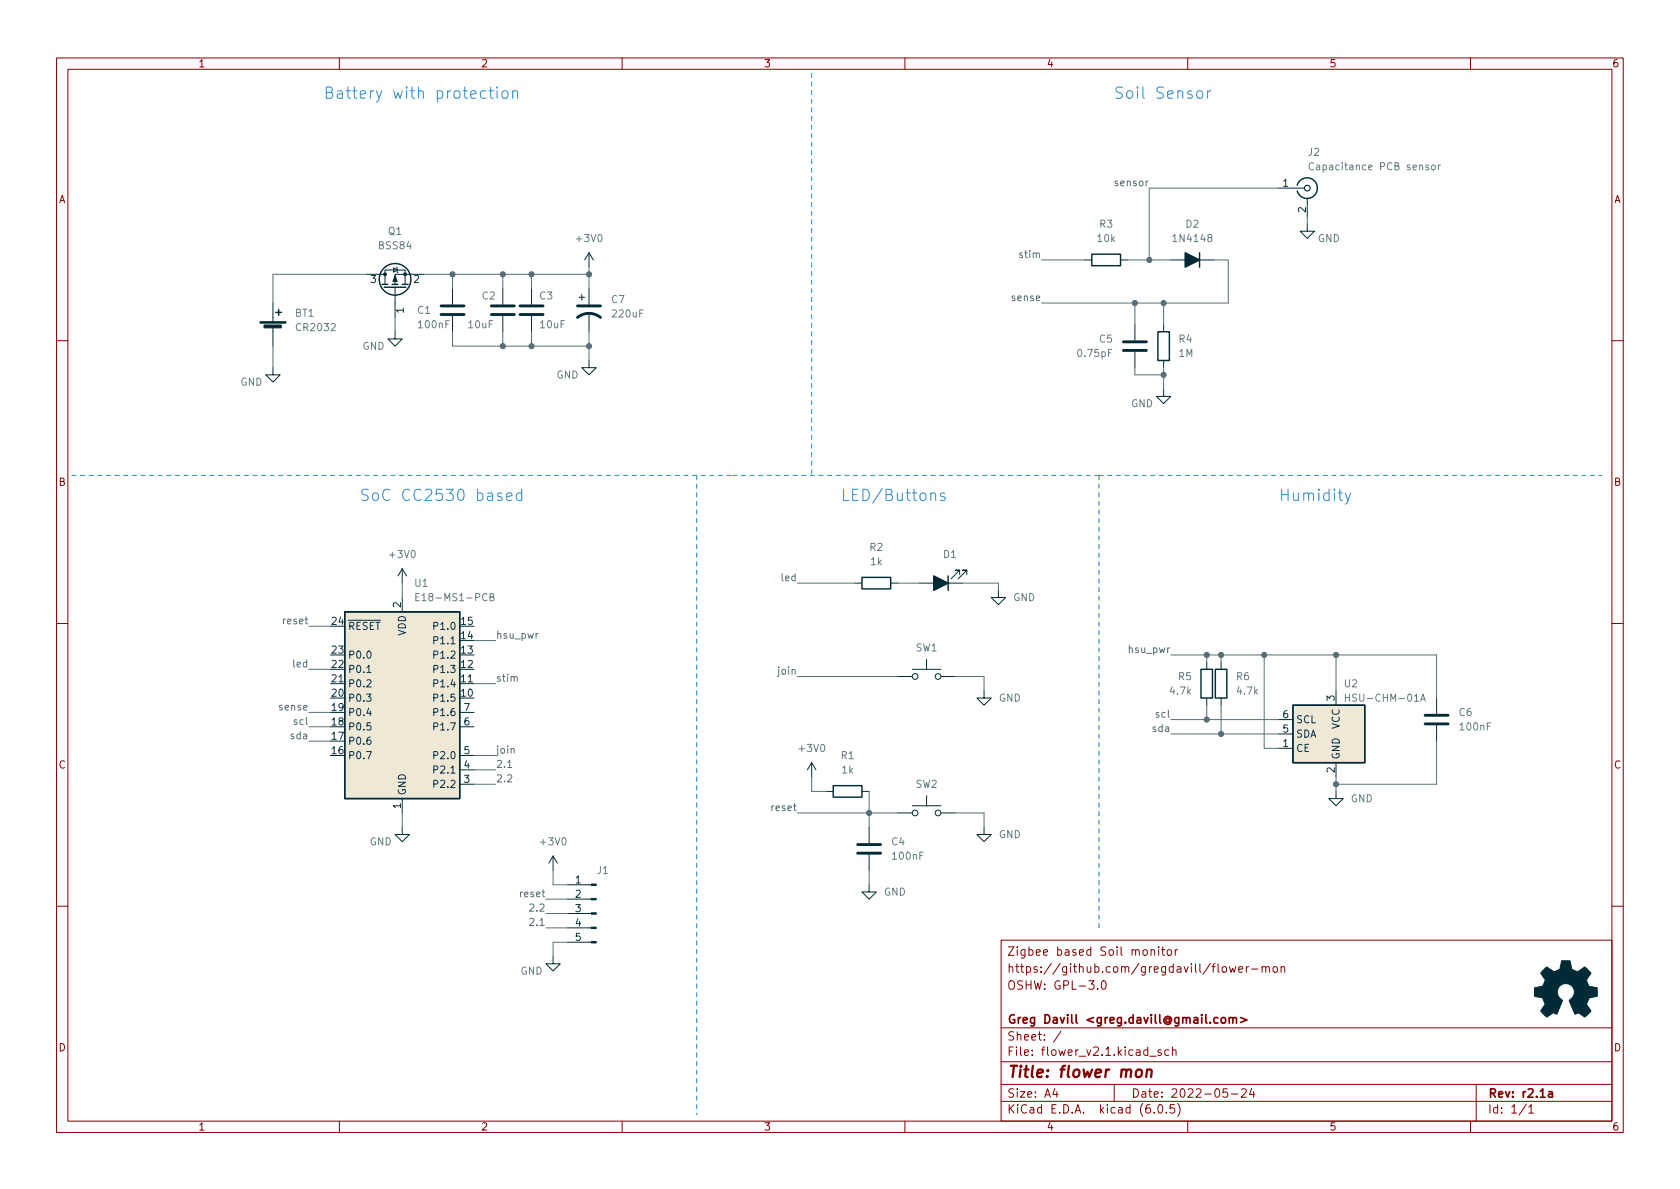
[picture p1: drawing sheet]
<svg xmlns="http://www.w3.org/2000/svg" width="297mm" height="210mm" viewBox="0 0 297 210" stroke-linecap="round" stroke-linejoin="round" font-family="sans-serif">
<g fill="none" stroke="#840000" stroke-width=".18">
<path d="M10 10.2h277v190.1h-277zM12 12.2h273v186.1h-273zM60 10.2v2M110 10.2v2M160 10.2v2M210 10.2v2M260 10.2v2M10 60.2h2M285 60.2h2M10 110.2h2M285 110.2h2M10 160.2h2"/>
<path d="M177 166.3h108v32h-108zM194.1 174.8v.1M194.9 173.6l.2-.2a.81 .81 0 0 1 .6 .7 .81 .81 0 0 1-.3 .8h-.2a.81 .81 0 0 1-.3-1.3zM203.5 168.1l.2-.2 .4 .1v.9M203.5 167.9v1M204.9 167.4v.2M204.9 167.9v1M205.4 167.9h.5M205.6 167.4v1.3l.3 .2M206.5 168l.4-.1 .2 .3v.4l-.2 .3h-.4l-.1-.3v-.4zM207.8 167.9v1M208.2 167.9l-.3 .1-.1 .2"/>
<path d="M215.4 170.4v1.3l.2 .2M216.1 171.1l.3-.2 .4 .2 .1 .5-.2 .3h-.3l-.3-.1zM217.4 170.9l.2 1 .3-.7 .3 .7 .3-1M219 171.4l.7-.1-.1-.3-.4-.1-.2 .2 .1 .8h.5M220.4 170.9v1M220.8 170.9l-.3 .1-.1 .2M221.3 171.4h1.1M223.1 171.1l.3-.2 .3 .1 .1 .9M223.1 170.9v1M223.8 171.1l.2-.2 .4 .1v.9M225.2 171l.4-.1 .3 .3v.4l-.3 .3h-.4l-.1-.3v-.4zM226.5 171.1l.2-.2 .4 .1v.9"/>
<path d="M226.5 170.9v1M285 160.2h2M60 198.3v2M110 198.3v2M160 198.3v2M177 194.8h108M177 191.8h108M177 187.8h108M177 181.8h108M186.5 192.5l-.4 1h1M186.9 193v1M187.6 182.4l-1.3 1.9"/>
<path d="M197 191.8v3M203.3 186.8h1.1M204.1 196.7v.1M204.9 195.4l.2-.1a.81 .81 0 0 1 .6 .7 .81 .81 0 0 1-.3 .8h-.2a.81 .81 0 0 1-.6-.6 .81 .81 0 0 1 .3-.8zM205.3 185.7l-.4-.1-.2 .2 .1 .3 .5 .1v.4h-.6M206.2 196.7v.1M206.6 185.7l-.4-.1-.3 .3v.4l.2 .3h.5M207.3 185.8l.2-.2 .4 .1v.9M207.3 185.1v1.5M207.6 195.3h-.7v.7l.2-.1 .5 .1 .1 .2-.1 .5-.2 .1-.5-.1M208.2 195.1a1.72 1.72 0 0 1 0 2.3M210 198.3v2"/>
<path d="M217 192.5h-.7l-.1 .7 .2-.1 .5 .1 .2 .2-.1 .5-.2 .1-.6-.1M217.7 193.5h1.2M219.5 192.7l.6-.2 .2 .2 .1 .3-1 1h1M221.3 192.5l-.4 1h1M221.6 193v1M260 198.3v2M261 191.8v6.5M269.9 195.3l-1.3 1.9M270.3 195.8l.4-.5v1.5M270.3 196.8h.9"/>
</g>
<path d="M217.3 179.9v1M219.3 179.9l1.2 .5-1.2 .4M216 180.1l.2-.2 .4 .2 .1 .5-.1 .3h-.4l-.2-.1zM217.3 180.1l.3-.2 .3 .1 .1 .9M218 180.1l.2-.2 .4 .1v.9M273.8 193.1h.6l.1 .9M274.5 193.4l-.5 .1a.29 .29 0 0 0-.2 .2 .29 .29 0 0 0 .2 .3h.5" fill="none" stroke="#840000" stroke-width=".3"/>
<path d="M201 189.3a.52 .52 0 0 1 .5-.2 .52 .52 0 0 1 .4 .4l-.1 .6a.55 .55 0 0 1-.5 .4 .55 .55 0 0 1-.5-.4zM202.8 189.3a.49 .49 0 0 1 .8 .1l-.1 1.1M202.8 189.1l-.1 1.4" fill="none" stroke="#840000" stroke-width=".4"/>
<g fill="none" stroke="#002b36" stroke-width=".18">
<path d="M226.1 33.3h4.5M231.1 39.6v1.3h1.3l-1.3 1.3-1.2-1.3h1.2M231.1 35v3.3M48.3 53.6v3.3M48.3 57.9v3.3M64.8 48.5h3.3M68.1 50.3v-2.6h3.5v2.6M69.6 47.4l.6 .3-.6 .4zM69.8 58.7v1.2h-1.2l1.2 1.3 1.3-1.3h-1.3M69.8 50.8v5.3M70.1 47.2l.1 .2v.7l.2 .2M74.9 48.5h-5.1v1.8"/>
<path d="M80 51v2.8M80 55.9v2.8M88.9 51v2.8M88.9 55.9v2.8M94 51v2.8M94 55.9v2.8M102.4 52.6h1M102.9 52.1v1M104.1 44.7l-.7 1.3M104.1 44.7v2.5M104.1 51v2.8M104.1 55.4v3.3"/>
<path d="M104.1 44.7l.8 1.3M191.8 46h1.2M198.1 46h1.3M200.7 57.4v2.8M205.7 57.4v1.3M207 46h7.6M48.3 65v1.3h-1.3l1.3 1.3 1.2-1.3h-1.2M104.1 63.7v1.3h-1.2l1.2 1.3 1.3-1.3h-1.3M200.7 62.2v2.8M205.7 68.8v1.3h-1.2l1.2 1.3 1.3-1.3h-1.3M205.7 63.7v1.3M71.1 100.6l-.7 1.2"/>
<path d="M71.1 100.6v2.5M71.1 105.7v2.5M71.1 100.6l.8 1.2M151.1 103.1h1.3M157.5 103.1h1.2M158.7 119.6h2.6M161.3 118.4h5.1M162.6 103.1h7.6M163.8 116.6v1.8M166.4 119.6h2.5M169.7 101.6v-.8h-.8h.8l-1.6 1.6M170.9 101.6v-.8h-.7h.7l-1.5 1.6"/>
<path d="M176.5 104.4v1.3h-1.2l1.2 1.2 1.3-1.2h-1.3M213.4 117.1v1.3M215.9 117.1v1.3M58.4 120.9h2.6M81.3 120.9h2.5M81.3 138.7h2.5M81.3 136.1h2.5M81.3 133.6h2.5M81.3 128.5h2.5M81.3 126h2.5M143.5 134.9l-.8 1.2M143.5 134.9v2.5"/>
<path d="M143.5 134.9l.8 1.2M146 139.9h1.3M152.4 139.9h1.3M174 122.2v1.2h-1.3l1.3 1.3 1.3-1.3h-1.3M213.4 123.4v1.3M215.9 123.4v1.3M226.1 132.3h2.5M226.1 129.8h2.5M226.1 127.2h2.5M236.2 139.9v1.3h-1.3l1.3 1.3 1.3-1.3h-1.3M236.2 122.2v2.5M236.2 134.9v2.5"/>
<path d="M254 123.4v2.8M254 128.3v2.8M71.1 146.3v1.3h-1.3l1.3 1.2 1.3-1.2h-1.3M71.1 141.2v2.6M97.8 151.4l-.8 1.2M97.8 151.4v2.5M97.8 151.4l.8 1.2M100.3 159h4.2M100.3 156.5h4.2M153.7 156.5v1.2h-1.3l1.3 1.3 1.2-1.3h-1.2M153.7 146.3v2.8M153.7 151.1v2.8"/>
<path d="M158.7 143.8h2.6M161.3 142.5h5.1M163.8 140.7v1.8M166.4 143.8h2.5M174 146.3v1.3h-1.3l1.3 1.2 1.3-1.2h-1.3M97.8 169.2v1.2h-1.3l1.3 1.3 1.3-1.3h-1.3M100.3 166.6h4.2M100.3 164.1h4.2M100.3 161.5h4.2"/>
<circle cx="161.8" cy="119.6" r=".51"/>
<circle cx="165.9" cy="119.6" r=".51"/>
<circle cx="161.8" cy="143.8" r=".51"/>
<circle cx="165.9" cy="143.8" r=".51"/>
</g>
<g fill="none" stroke="#002b36" stroke-width=".25">
<path d="M229.4 32.8a1.81 1.81 0 0 1 2.8-1 1.81 1.81 0 0 1 0 2.9 1.81 1.81 0 0 1-2.8-.9M48.8 55.2h1M49.3 54.7v1M67.6 50.3h1M67.9 50.8h3.9M69.3 50.3h1.1M71.1 50.3h1M193 45h5.1v2h-5.1zM204.7 58.7h2.1v5h-2.1zM212.1 44.7v2.5M61 108.2h20.3v33h-20.3zM152.4 102.1h5.1v2h-5.1z"/>
<path d="M167.6 101.8v2.6M212.3 118.4h2.1v5h-2.1zM214.9 118.4h2v5h-2zM147.3 138.9h5.1v2.1h-5.1zM228.6 124.7h12.7v10.2h-12.7z"/>
<circle cx="69.8" cy="49.4" r="2.79"/>
</g>
<g fill="#002b36" stroke="#002b36" stroke-width=".18">
<path d="M46 56.9h4.5v.2h-4.5z"/>
<path d="M46.7 57.5h3v.5h-3z"/>
<path d="M69.8 48.8l.4 1h-.7z"/>
<path d="M272.9 171.5l.6-.5 .9 .6a.62 .62 0 0 0 1 0l.2-.1a1.62 1.62 0 0 0 .4-1.4l.1-.2h1.5l.2 .8a.74 .74 0 0 0 .6 .9l.5 .3 1.3-.9 1.1 1-.4 .7a.75 .75 0 0 0-.2 1.2l.2 .5 1.5 .3v1.5l-1.4 .2-.1 .2a1.23 1.23 0 0 0-.3 1.2l.7 1-.1 .1-1 1-.8-.6a.54 .54 0 0 0-.9 0l-1-2.3a2.33 2.33 0 0 0 .8-1.9 1.54 1.54 0 0 0-2.5-.8 1.54 1.54 0 0 0 .5 2.6l-1.1 2.4a.69 .69 0 0 0-1.1 .2l-.6 .4-1.1-1.1 .8-1.2-.2-.5a.71 .71 0 0 0-.9-.8l-.8-.2v-1.4l.5-.1a1.11 1.11 0 0 0 1.2-.7 .72 .72 0 0 0-.2-1.2l-.4-.6z"/>
<path d="M104.5 166.5h.9v.2h-.9z"/>
<path d="M104.5 164h.9v.2h-.9z"/>
<path d="M104.5 161.4h.9v.3h-.9z"/>
<path d="M104.5 158.9h.9v.2h-.9z"/>
<path d="M104.5 156.3h.9v.3h-.9z"/>
<circle cx="71.6" cy="48.5" r=".25"/>
<circle cx="68.1" cy="48.5" r=".25"/>
</g>
<g fill="none" stroke="#002b36" stroke-width=".51">
<path d="M78 55.6h4M78 54.1h4M86.9 55.6h4M86.9 54.1h4M91.9 55.6h4.1M91.9 54.1h4.1M102.1 56.1a3.3 3.3 0 0 1 4.1 0M102.1 54.1h4.1M198.6 62h4.1M198.6 60.4h4.1M252 128h4M252 126.5h4"/>
<path d="M151.6 150.9h4.1M151.6 149.3h4.1"/>
</g>
<g fill="#002b36" stroke="#002b36" stroke-width=".25">
<path d="M165.1 101.8l2.5 1.3-2.5 1.3z"/>
<path d="M209.5 44.7l2.6 1.3-2.6 1.2z"/>
</g>
<g fill="#eee8d5" stroke="#eee8d5" stroke-width=".18">
<path d="M228.6 124.7h12.7v10.2h-12.7z"/>
<path d="M61 108.2h20.3v33h-20.3z"/>
</g>
<path d="M232.2 28.9a.6 .6 0 0 0-.8 .4 .6 .6 0 0 0 .6 .7l.2-.1M253.2 29.3l.2-.1 .3 .1 .1 .5-.1 .2h-.3l-.2-.1zM254.3 29.2v.8M254.7 29.2l-.4 .2M73.5 105.6h.4M74.1 105h-.6v1.2h.6M86.6 105.6l.6-.1 .1-.2-.1-.2-.6-.1v1.2h.5l.2-.1 .1-.3-.3-.2M237.9 122.7v1.3M237.9 123.3h.7M251.2 124l.4-1.3 .4 1.3M251.3 123.6h.6" fill="none" stroke="#657b83" stroke-width=".18"/>
<circle cx="231.1" cy="33.3" r=".51" fill="none" stroke="#002b36" stroke-width=".2"/>
<path d="M64.9 118.9h.7" fill="none" stroke="#073642" stroke-width=".18"/>
<g fill="none" stroke="#586e75" stroke-width=".18">
<path d="M226.1 33.3h-22.9v12.7M231.1 38.3v1.3M64.8 48.5h-16.5v5.1M69.8 56.1v2.6M74.9 48.5h29.2M80 48.5v2.5M80 58.7v2.5h24.1M88.9 48.5v2.5M88.9 58.7v2.5M94 48.5v2.5M94 58.7v2.5M104.1 47.2v3.8"/>
<path d="M104.1 58.7v5M184.1 46h7.7M199.4 46h7.6M200.7 53.6v3.8M205.7 53.6v3.8M214.6 46h2.6v7.6h-33.1M48.3 61.2v3.8M200.7 65v1.3h5M205.7 65v3.8M54.6 110.7h3.8M54.6 118.4h3.8M71.1 103.1v2.6"/>
<path d="M83.8 113.3h3.8M90.9 119.8l.2-.2 .3 .1 .1 .8M95.1 112l-.3 .3M141 119.6h17.7M141 103.1h10.1M158.7 103.1h3.9M168.9 119.6h5.1v2.6M170.2 103.1h6.3v1.3M207 115.8h47v7.6M213.4 115.8v1.3M215.9 115.8v1.3M223.5 115.8v16.5h2.6"/>
<path d="M236.2 115.8v6.4M54.6 126h3.8M54.6 131.1h3.8M54.6 128.5h3.8M83.8 138.7h3.8M83.8 120.9h3.8M83.8 133.6h3.8M83.8 136.1h3.8M89.8 135.7h.7M90.4 132.5l.1-.2 .4 .1v.8M143.5 137.4v2.5h2.5M153.7 139.9v6.4"/>
<path d="M207 127.2h19.1M207 129.8h19.1M213.4 124.7v2.5M215.9 124.7v5.1M236.2 137.4v2.5M254 131.1v7.6h-17.8M71.1 143.8v2.5M96.5 159h3.8M97.8 153.9v2.6h2.5M141 143.8h17.7M153.7 153.9v2.6M168.9 143.8h5.1v2.5"/>
<path d="M96.5 164.1h3.8M96.5 161.5h3.8M100.3 166.6h-2.5v2.6"/>
</g>
<g fill="none" stroke="#268bd2" stroke-width=".18">
<path d="M85.9 16.1l-.6-.1-.4 .4v.6l.2 .3 .2 .1 .6-.1M86.5 16h.7M86.7 15.4v1.7l.1 .2 .4 .1M87.9 15.4l-.1 .1 .1 .1 .1-.1-.1-.1v.2M87.9 16v1.4M88.9 16.1a.54 .54 0 0 1 .9 .3v.6a.54 .54 0 0 1-.5 .4 .54 .54 0 0 1-.6-.4v-.6zM90.7 16.2a.5 .5 0 0 1 .8 .1v1.1M90.7 16v1.4M211.7 16.2a.54 .54 0 0 1 .5-.2 .54 .54 0 0 1 .4 .4v.6a.54 .54 0 0 1-.5 .4 .54 .54 0 0 1-.5-.4zM213.5 16v1.4M214.1 16a.51 .51 0 0 0-.6 .4M89.6 87.8l.9-.2-.1-.3-.5-.1-.3 .3 .1 .9 .2 .1 .5-.1"/>
<path d="M92.2 87.3l-.5-.1-.4 .4v.5l.2 .3 .2 .1 .5-.1M92.2 86.5v2M164.6 87.4a.5 .5 0 0 1 .8 .1v1M167 87.3l-.4-.1-.3 .3 .1 .2 .6 .2 .1 .2-.1 .3-.1 .1-.6-.1M237.9 87.2l.4 1.3M238.8 87.2l-.7 1.8-.2 .2"/>
</g>
<path d="M143.5 12.9v71.2M12.7 84.1h116.8M123.2 84.1v113M129.5 84.1h64.8M194.3 84.1v80M194.3 84.1h.1M194.3 84.1h88.9" fill="none" stroke="#268bd2" stroke-width=".18" stroke-dasharray=".8 .8"/>
<g fill="#586e75" stroke="#586e75" stroke-width=".18">
<circle cx="94" cy="61.2" r=".46"/>
<circle cx="153.7" cy="143.8" r=".46"/>
<circle cx="205.7" cy="53.6" r=".46"/>
<circle cx="203.2" cy="46" r=".46"/>
<circle cx="200.7" cy="53.6" r=".46"/>
<circle cx="205.7" cy="66.3" r=".46"/>
<circle cx="223.5" cy="115.8" r=".46"/>
<circle cx="236.2" cy="115.8" r=".46"/>
<circle cx="213.4" cy="115.8" r=".46"/>
<circle cx="236.2" cy="138.7" r=".46"/>
<circle cx="215.9" cy="115.8" r=".46"/>
<circle cx="215.9" cy="129.8" r=".46"/>
<circle cx="213.4" cy="127.2" r=".46"/>
<circle cx="88.9" cy="61.2" r=".46"/>
<circle cx="80" cy="48.5" r=".46"/>
<circle cx="104.1" cy="61.2" r=".46"/>
<circle cx="88.9" cy="48.5" r=".46"/>
<circle cx="94" cy="48.5" r=".46"/>
<circle cx="104.1" cy="48.5" r=".46"/>
</g>
<g font-size="2.8" fill="#268bd2">
<text x="57.1" y="17.5">Battery with protection</text>
<text x="196.8" y="17.5">Soil Sensor</text>
<text x="63.5" y="88.6">SoC CC2530 based</text>
<text x="148.6" y="88.6">LED/Buttons</text>
<text x="226.1" y="88.6">Humidity</text>
</g>
<text font-size="2.8" fill="#840000" x="178" y="190.6">Title: flower mon</text>
<g font-size="2.1" fill="#840000">
<text x="178" y="172">https://github.com/gregdavill/flower-mon</text>
<text x="178" y="169">Zigbee based Soil monitor</text>
<text x="178" y="175">OSHW: GPL-3.0</text>
<text x="178" y="184">Sheet: /</text>
<text x="178" y="181">Greg Davill &lt;greg.davill@gmail.com&gt;</text>
<text x="178" y="186.7">File: flower_v2.1.kicad_sch</text>
<text x="178" y="196.9">KiCad E.D.A. kicad (6.0.5)</text>
<text x="178" y="194.1">Size: A4</text>
<text x="200" y="194.1">Date: 2022-05-24</text>
<text x="263" y="194.1">Rev: r2.1a</text>
<text x="263" y="196.9">Id: 1/1</text>
</g>
<g font-size="1.8" fill="#840000">
<text x="35" y="11.9">1</text>
<text x="85" y="11.9">2</text>
<text x="135" y="11.9">3</text>
<text x="185" y="11.9">4</text>
<text x="235" y="11.9">5</text>
<text x="285" y="11.9">6</text>
<text x="10.3" y="35.9">A</text>
<text x="285.3" y="35.9">A</text>
<text x="10.3" y="85.9">B</text>
<text x="285.3" y="85.9">B</text>
<text x="10.3" y="135.9">C</text>
<text x="285.3" y="135.9">C</text>
<text x="10.3" y="185.9">D</text>
<text x="285.3" y="185.9">D</text>
<text x="35" y="199.9">1</text>
<text x="85" y="199.9">2</text>
<text x="135" y="199.9">3</text>
<text x="185" y="199.9">4</text>
<text x="235" y="199.9">5</text>
<text x="285" y="199.9">6</text>
</g>
<g font-size="1.8" fill="#657b83">
<text x="231.3" y="27.6">J2</text>
<text x="232.5" y="30.1">Capacitance PCB sensor</text>
<text x="68.7" y="41.5">Q1</text>
<text x="194.4" y="40.3">R3</text>
<text x="209.7" y="40.3">D2</text>
<text x="67" y="44.1">BSS84</text>
<text x="102.1" y="42.8">+3V0</text>
<text x="194.1" y="42.8">10k</text>
<text x="207.7" y="42.8">1N4148</text>
<text x="233" y="42.8">GND</text>
<text x="85.3" y="53">C2</text>
<text x="95.4" y="53">C3</text>
<text x="108.1" y="53.6">C7</text>
<text x="52.2" y="56">BT1</text>
<text x="52.6" y="58.5">CR2032</text>
<text x="73.8" y="55.5">C1</text>
<text x="74.1" y="58">100nF</text>
<text x="82.9" y="58">10uF</text>
<text x="95.6" y="58">10uF</text>
<text x="108.4" y="56.1">220uF</text>
<text x="64.1" y="61.8">GND</text>
<text x="190.7" y="63.1">0.75pF</text>
<text x="194.4" y="60.6">C5</text>
<text x="208.5" y="63.1">1M</text>
<text x="208.5" y="60.6">R4</text>
<text x="42.5" y="68.2">GND</text>
<text x="98.4" y="66.9">GND</text>
<text x="200" y="72">GND</text>
<text x="69" y="98.7">+3V0</text>
<text x="153.8" y="97.4">R2</text>
<text x="154" y="99.9">1k</text>
<text x="166.8" y="98.7">D1</text>
<text x="73.4" y="103.8">U1</text>
<text x="74.6" y="106.3">E18-MS1-PCB</text>
<text x="179.1" y="106.3">GND</text>
<text x="161.9" y="115.2">SW1</text>
<text x="176.6" y="124.1">GND</text>
<text x="207" y="122.8">4.7k</text>
<text x="208.4" y="120.3">R5</text>
<text x="218.6" y="120.3">R6</text>
<text x="218.8" y="122.8">4.7k</text>
<text x="237.7" y="121.5">U2</text>
<text x="238.8" y="124.1">HSU-CHM-01A</text>
<text x="258" y="126.6">C6</text>
<text x="258.3" y="129.2">100nF</text>
<text x="141.4" y="133">+3V0</text>
<text x="148.7" y="134.2">R1</text>
<text x="148.9" y="136.8">1k</text>
<text x="161.9" y="139.3">SW2</text>
<text x="238.8" y="141.9">GND</text>
<text x="65.3" y="149.5">GND</text>
<text x="95.7" y="149.5">+3V0</text>
<text x="157.7" y="149.5">C4</text>
<text x="176.6" y="148.2">GND</text>
<text x="105.6" y="154.6">J1</text>
<text x="157.9" y="152">100nF</text>
<text x="156.3" y="158.4">GND</text>
<text x="92" y="172.3">GND</text>
</g>
<g font-size="1.8" fill="#586e75">
<text x="197.4" y="32.9">sensor</text>
<text x="180.5" y="45.6">stim</text>
<text x="179.1" y="53.2">sense</text>
<text x="138.4" y="102.8">led</text>
<text x="50.4" y="110.4">reset</text>
<text x="87.6" y="112.9">hsu_pwr</text>
<text x="52.1" y="118">led</text>
<text x="137.8" y="119.3">join</text>
<text x="199.7" y="115.5">hsu_pwr</text>
<text x="49.6" y="125.6">sense</text>
<text x="87.6" y="120.5">stim</text>
<text x="51.6" y="130.7">sda</text>
<text x="52.2" y="128.2">scl</text>
<text x="204" y="129.4">sda</text>
<text x="204.6" y="126.9">scl</text>
<text x="87.6" y="135.8">2.1</text>
<text x="87.6" y="133.2">join</text>
<text x="87.6" y="138.3">2.2</text>
<text x="136.7" y="143.4">reset</text>
<text x="92.3" y="158.6">reset</text>
<text x="94.1" y="161.2">2.2</text>
<text x="94.1" y="163.7">2.1</text>
</g>
<g font-size="1.8" fill="#073642">
<text x="226.8" y="33">1</text>
<text x="230.9" y="37.6" transform="rotate(-90 230.9 37.6)">2</text>
<text x="65.5" y="50">3</text>
<text x="73.2" y="50">2</text>
<text x="71.4" y="55.4" transform="rotate(-90 71.4 55.4)">1</text>
<text x="70.9" y="107.4" transform="rotate(-90 70.9 107.4)">2</text>
<text x="58.7" y="110.5">24</text>
<text x="61.5" y="111.4">~{RESET}</text>
<text x="71.8" y="112.4" transform="rotate(-90 71.8 112.4)">VDD</text>
<text x="77.1" y="113.9">P1.1</text>
<text x="77.1" y="111.4">P1.0</text>
<text x="81.6" y="113">14</text>
<text x="81.6" y="110.5">15</text>
<text x="58.7" y="118.1">22</text>
<text x="58.7" y="115.6">23</text>
<text x="61.5" y="119">P0.1</text>
<text x="61.5" y="116.5">P0.0</text>
<text x="77.1" y="119">P1.3</text>
<text x="77.1" y="116.5">P1.2</text>
<text x="81.6" y="118.1">12</text>
<text x="81.6" y="115.6">13</text>
<text x="58.7" y="125.7">19</text>
<text x="58.7" y="123.2">20</text>
<text x="58.7" y="120.6">21</text>
<text x="61.5" y="124.1">P0.3</text>
<text x="61.5" y="121.5">P0.2</text>
<text x="77.1" y="124.1">P1.5</text>
<text x="77.1" y="121.5">P1.4</text>
<text x="81.6" y="123.2">10</text>
<text x="81.6" y="120.6">11</text>
<text x="82.1" y="125.7">7</text>
<text x="236" y="123.9" transform="rotate(-90 236 123.9)">3</text>
<text x="58.7" y="130.8">17</text>
<text x="58.7" y="128.3">18</text>
<text x="61.5" y="131.7">P0.6</text>
<text x="61.5" y="129.2">P0.5</text>
<text x="61.5" y="126.6">P0.4</text>
<text x="77.1" y="129.2">P1.7</text>
<text x="77.1" y="126.6">P1.6</text>
<text x="82.1" y="128.3">6</text>
<text x="226.8" y="129.5">5</text>
<text x="226.8" y="127">6</text>
<text x="229.1" y="130.4">SDA</text>
<text x="229.1" y="127.9">SCL</text>
<text x="236.9" y="129" transform="rotate(-90 236.9 129)">VCC</text>
<text x="58.7" y="133.3">16</text>
<text x="61.5" y="134.2">P0.7</text>
<text x="77.1" y="136.8">P2.1</text>
<text x="77.1" y="134.2">P2.0</text>
<text x="82.1" y="135.9">4</text>
<text x="82.1" y="133.3">5</text>
<text x="226.8" y="132.1">1</text>
<text x="229.1" y="133">CE</text>
<text x="236" y="136.6" transform="rotate(-90 236 136.6)">2</text>
<text x="236.9" y="134.4" transform="rotate(-90 236.9 134.4)">GND</text>
<text x="70.9" y="143" transform="rotate(-90 70.9 143)">1</text>
<text x="71.8" y="140.7" transform="rotate(-90 71.8 140.7)">GND</text>
<text x="77.1" y="139.3">P2.2</text>
<text x="82.1" y="138.4">3</text>
<text x="101.7" y="156.2">1</text>
<text x="101.7" y="158.7">2</text>
<text x="101.7" y="161.3">3</text>
<text x="101.7" y="163.8">4</text>
<text x="101.7" y="166.4">5</text>
</g>
</svg>
